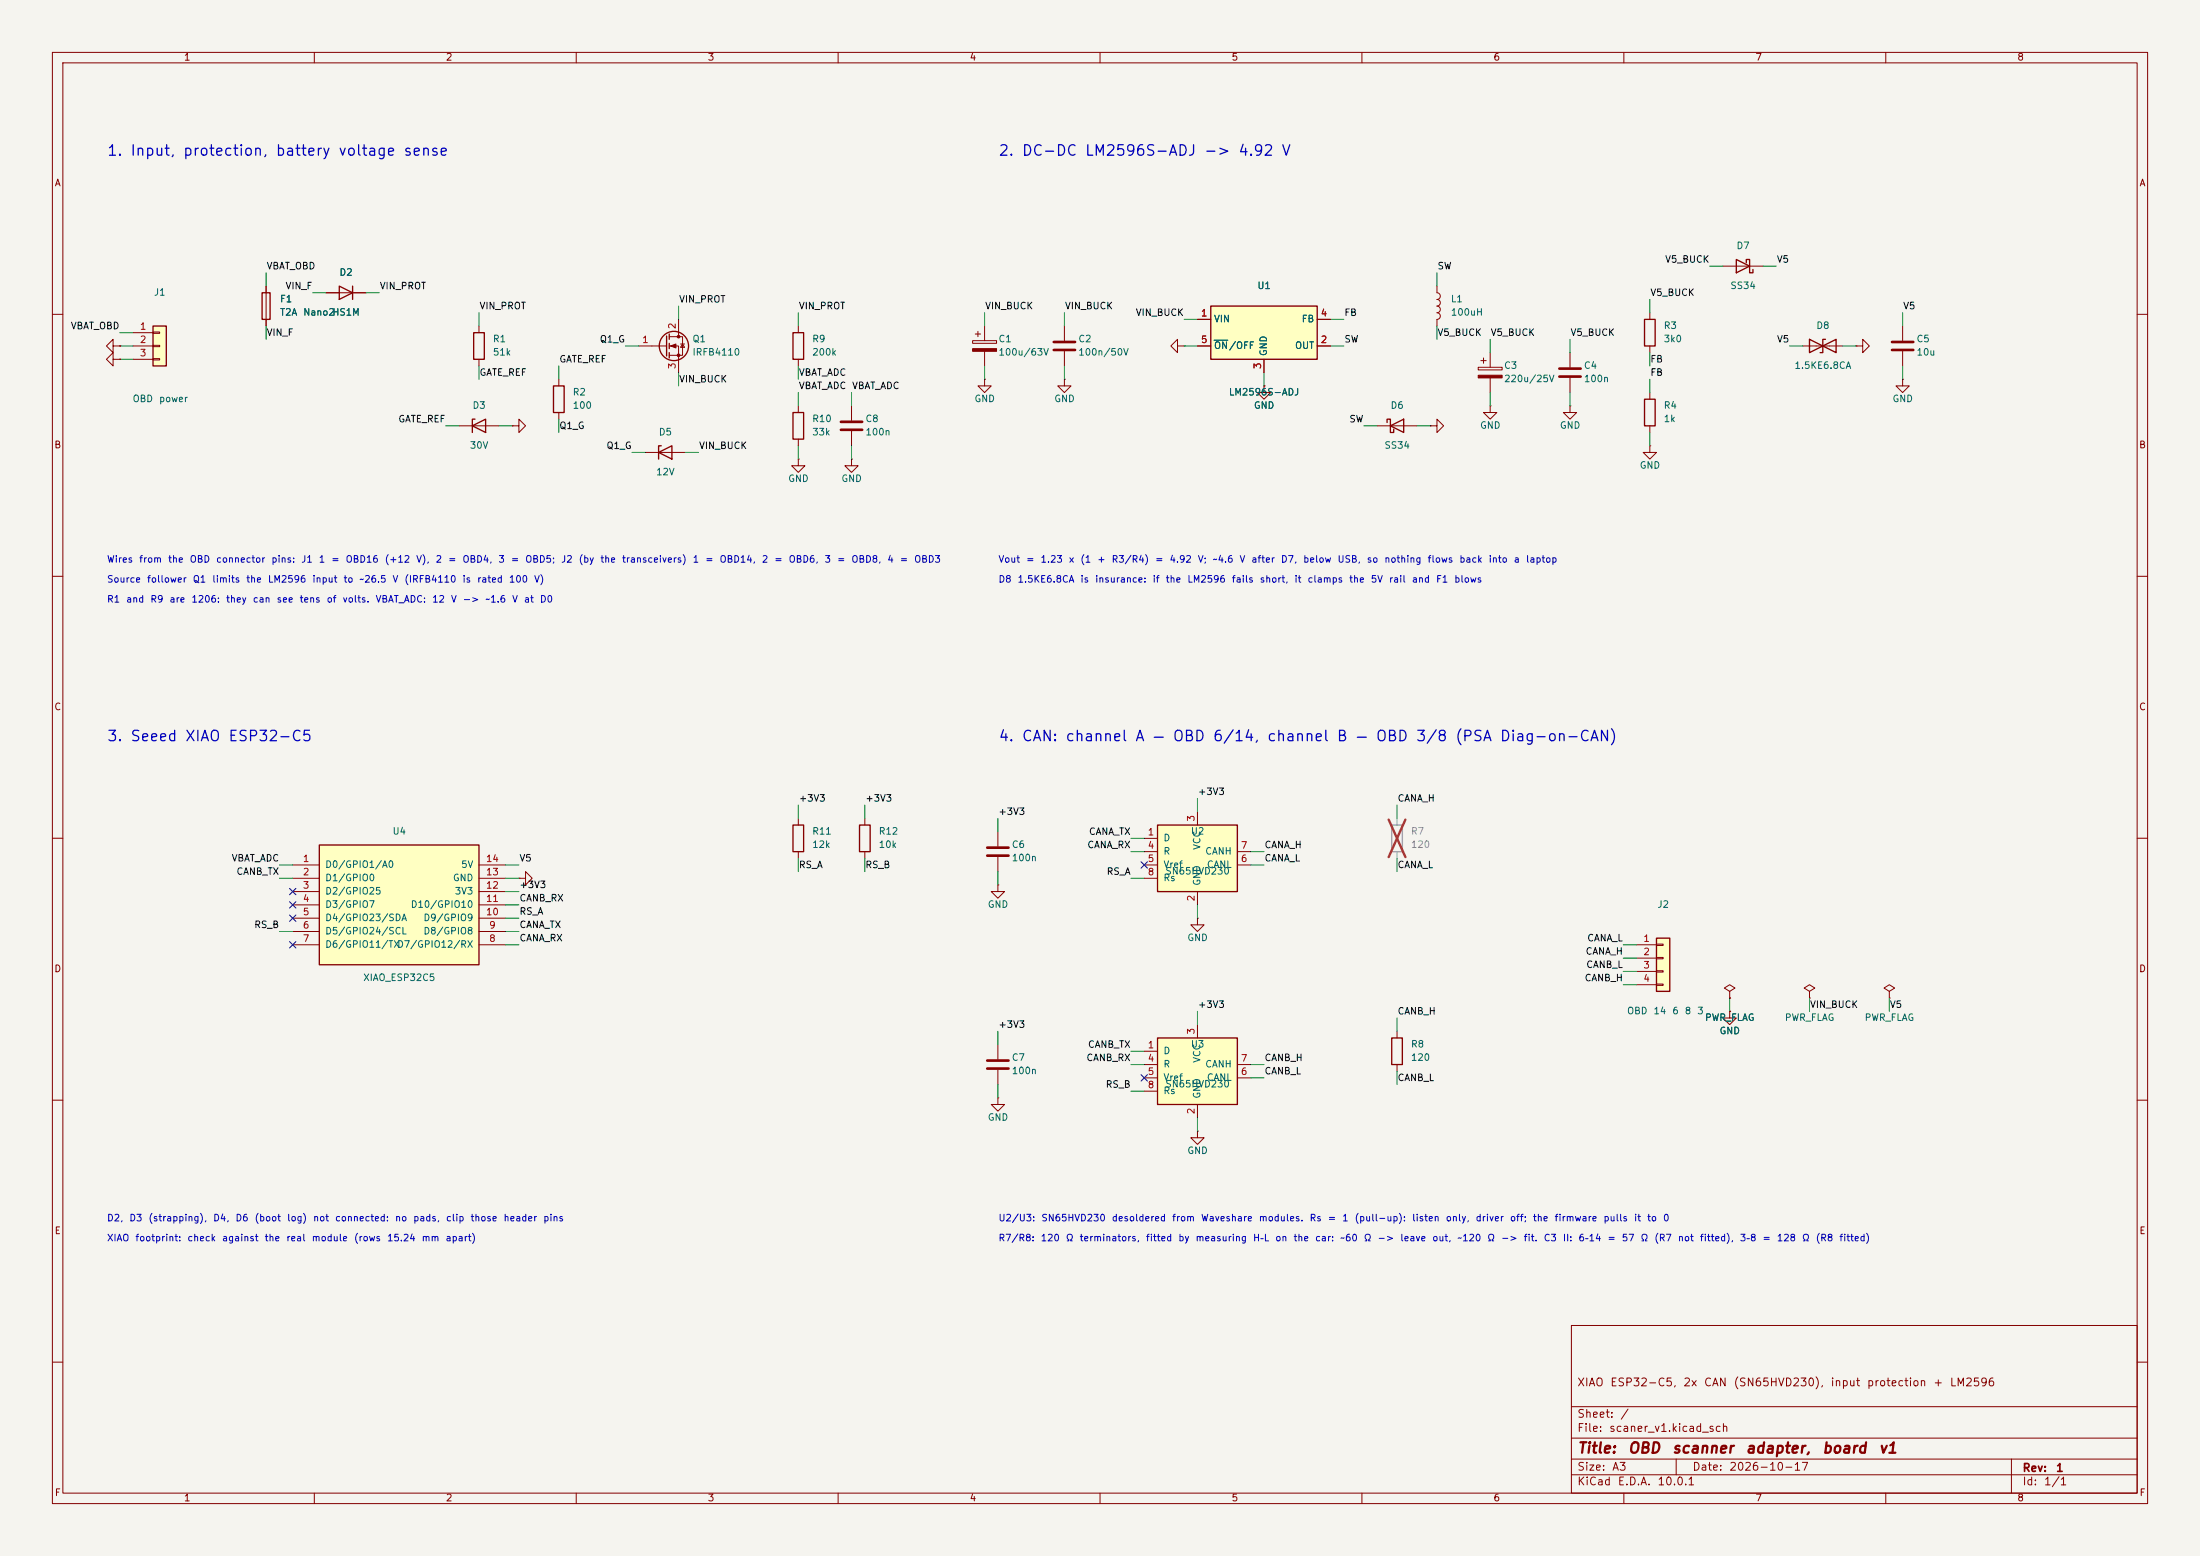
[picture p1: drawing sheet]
<svg xmlns="http://www.w3.org/2000/svg" width="420mm" height="297mm" viewBox="0 0 420 297" stroke-linecap="round" stroke-linejoin="round" font-family="sans-serif">
<path d="M0 0h420v297h-420z" fill="#f5f4ef" stroke="#f5f4ef" stroke-width=".19"/>
<g fill="none" stroke="#840000" stroke-width=".19">
<path d="M10 10h400v277h-400zM12 12h396v273h-396zM60 10v2M110 10v2M160 10v2M210 10v2M260 10v2M310 10v2M360 10v2M315 59.7v1.3M10 60h2M185.7 65h4.5v.5h-4.5z"/>
<path d="M186.2 63.8h1M186.7 63.2v1.1M188 62.2v2.8M188 67.1v2.8M315 66v1.3M408 60h2M10 110h2M408 110h2M10 160h2M408 160h2M10 210h2M408 210h2"/>
<path d="M300 253h108v32h-108zM10 260h2M300 278.5h108M300 274.5h108M300 268.5h108M320 278.5v3M384 278.5v6.5M408 260h2M60 285v2M110 285v2M160 285v2M210 285v2"/>
<path d="M260 285v2M300 281.5h108M310 285v2M360 285v2"/>
</g>
<path d="M185.7 66.5h4.5v.6h-4.5z" fill="#840000" stroke="#840000" stroke-width=".19"/>
<path d="M313.9 61h2.1v5h-2.1z" fill="none" stroke="#840000" stroke-width=".25"/>
<path d="M61 161.3h30.4v22.9h-30.4z" fill="#ffffc2"/>
<path d="M331.5 49.5l2.5 1.3-2.5 1.3zM333.4 50.2v-.7h.6v2.6h.6v-.7M61 161.3h30.4v22.9h-30.4z" fill="none" stroke="#840000" stroke-width=".25"/>
<g fill="none" stroke="#840000" stroke-width=".19">
<path d="M328.9 50.8h7.6M188 72.4v1.3h1.2l-1.2 1.2-1.3-1.2h1.3M188 72.4h.1M55.9 165.1h5.1M55.9 167.6h5.1M55.9 170.2h5.1M55.9 172.7h5.1M55.9 175.3h5.1M55.9 177.8h5.1M91.4 165.1h5.1M91.4 167.6h5.1M91.4 170.2h5.1"/>
<path d="M91.4 172.7h5.1M91.4 175.3h5.1M91.4 177.8h5.1M228.6 175.3v1.2h1.3l-1.3 1.3-1.3-1.3h1.3M228.6 175.3h.1M55.9 180.3h5.1M91.4 180.3h5.1M330.2 193v1.3h1.3l-1.3 1.3-1.3-1.3h1.3M330.2 193h.1M190.5 209.6v1.2h1.3l-1.3 1.3-1.3-1.3h1.3M190.5 209.6h.1"/>
</g>
<path d="M221 198.1h15.2v12.7h-15.2z" fill="#ffffc2"/>
<path d="M221 198.1h15.2v12.7h-15.2z" fill="none" stroke="#840000" stroke-width=".25"/>
<g fill="none" stroke="#840000" stroke-width=".19">
<path d="M363.2 72.4v1.3h1.3l-1.3 1.2-1.3-1.2h1.3M363.2 72.4h.1M190.5 158.8v2.7M190.5 163.6v2.8M228.6 195.6v2.5M330.2 189.2l1-.6-1-.6-1 .6 1 .6v1.3M330.2 190.5h.1M218.4 200.7h2.6M218.4 203.2h2.6M218.4 205.7h2.6M218.4 208.3h2.6M228.6 210.8v2.6"/>
<path d="M236.2 203.2h2.6M236.2 205.7h2.6"/>
</g>
<path d="M188.5 161.8h4M188.5 163.3h4" fill="none" stroke="#840000" stroke-width=".51"/>
<path d="M221 157.5h15.2v12.7h-15.2z" fill="#ffffc2"/>
<path d="M221 157.5h15.2v12.7h-15.2z" fill="none" stroke="#840000" stroke-width=".25"/>
<path d="M228.6 154.9v2.6M218.4 160h2.6M218.4 162.6h2.6M218.4 165.1h2.6M218.4 167.6h2.6M228.6 170.2v2.5M236.2 162.6h2.6M236.2 165.1h2.6" fill="none" stroke="#840000" stroke-width=".19"/>
<path d="M316.2 179.1h2.6v10.1h-2.6z" fill="#ffffc2"/>
<path d="M90.4 63.5h2.1v5.1h-2.1zM151.4 78.7h2v5.1h-2zM345.4 64.8v2.5l5.1-2.5v2.5zM348.5 64.8h-.5v2.5h-.5M316.2 179.1h2.6v10.1h-2.6z" fill="none" stroke="#840000" stroke-width=".25"/>
<g fill="none" stroke="#840000" stroke-width=".19">
<path d="M91.4 62.2v1.3M91.4 68.6v1.3M152.4 77.5v1.2M203.2 62.2v2.8M203.2 67.1v2.8M224.8 66v-1.2l-1.3 1.2 1.3 1.3v-1.3h1.3M226.1 66h.1M344.2 66h7.6M354.3 66h1.3v-1.2l1.3 1.2-1.3 1.3v-1.3M354.3 66h.1M152.4 83.8v1.3M162.6 87.6v1.3h1.2l-1.2 1.3-1.3-1.3h1.3"/>
<path d="M162.6 87.6h.1M190.5 168.9v1.3h1.3l-1.3 1.3-1.3-1.3h1.3M190.5 168.9h.1M312.4 180.3h3.8M312.4 182.9h3.8M312.4 185.4h3.8M312.4 188h3.8M316.2 180.2h1.3v.3h-1.3zM316.2 182.8h1.3v.2h-1.3zM316.2 185.3h1.3v.2h-1.3zM316.2 187.8h1.3v.3h-1.3z"/>
</g>
<path d="M201.2 65.3h4M201.2 66.8h4" fill="none" stroke="#840000" stroke-width=".51"/>
<path d="M231.1 58.4h20.4v10.2h-20.4z" fill="#ffffc2"/>
<g fill="none" stroke="#840000" stroke-width=".25">
<path d="M231.1 58.4h20.4v10.2h-20.4zM127.3 64.1v3.8M127.8 63.8v1M127.8 65.5v1M127.8 67.3v1M151.4 63.5h2v5.1h-2zM90.2 81.3l2.5-1.3v2.6zM90.7 80h-.5v2.6M125.7 86.4l2.6-1.3v2.5zM126.2 85.1h-.5v2.5M264.8 80.6v-.6h.6v2.6h.7v-.7M265.4 81.3l2.6-1.3v2.6z"/>
<path d="M265.7 198.1h2v5.1h-2z"/>
<circle cx="128.7" cy="66" r="2.79"/>
</g>
<g fill="none" stroke="#840000" stroke-width=".19">
<path d="M274.3 54.6v1.3a.64 .64 0 0 1 .7 .6 .64 .64 0 0 1-.7 .7M274.3 57.2a.64 .64 0 0 1 .7 .6 .64 .64 0 0 1-.7 .6 .64 .64 0 0 1 .7 .7 .64 .64 0 0 1-.7 .6 .64 .64 0 0 1 .7 .6 .64 .64 0 0 1-.7 .7v1.2M21.6 68.6v-1.3l-1.3 1.3 1.3 1.3v-1.3h1.3M21.6 66v-1.2l-1.3 1.2 1.3 1.3v-1.3h1.3M22.9 68.6h.1M22.9 66h.1M121.9 66h5.4M127.8 64.3h2.5v3.5h-2.5M127.8 66h1.7v5.1M129.5 61v3.3M129.9 65.7h.8M130.3 65.7l.4 .6h-.8z"/>
<path d="M152.4 62.2v1.3M152.4 68.6v1.3M203.2 72.4v1.3h1.3l-1.3 1.2-1.3-1.2h1.3M203.2 72.4h.1M228.6 61h2.5M228.6 66h2.5M241.3 73.7v1.2h1.3l-1.3 1.3-1.3-1.3h1.3M241.3 73.7h.1M241.3 68.6v2.5M251.5 61h2.5M251.5 66h2.5M282.2 70.1h4.6v.5h-4.6z"/>
<path d="M282.7 68.8h1M283.2 68.3v1M284.5 67.3v2.8M284.5 72.1v2.8M363.2 62.2v2.8M363.2 67.1v2.8M87.6 81.3h7.6M123.2 86.4h7.6M152.4 87.6v1.3h1.3l-1.3 1.3-1.3-1.3h1.3M152.4 87.6h.1M262.9 81.3h7.6M273 81.3h1.3v-1.3l1.3 1.3-1.3 1.3v-1.3"/>
<path d="M273 81.3h.1M266.7 196.9v1.2M266.7 203.2v1.3"/>
</g>
<path d="M231.8 64.9h2.6" fill="none" stroke="#006464" stroke-width=".19"/>
<path d="M361.2 65.3h4.1M361.2 66.8h4.1" fill="none" stroke="#840000" stroke-width=".51"/>
<g fill="#840000" stroke="#840000" stroke-width=".19">
<path d="M128 66l1-.3v.7z"/>
<path d="M282.2 71.6h4.6v.5h-4.6z"/>
<circle cx="129.5" cy="64.3" r=".25"/>
<circle cx="129.5" cy="67.8" r=".25"/>
</g>
<path d="M29.2 62.2h2.5v7.7h-2.5z" fill="#ffffc2"/>
<path d="M50 55.9h1.6v5.1h-1.6zM64.8 54.6l2.5 1.3-2.5 1.3zM67.3 54.6v2.6M29.2 62.2h2.5v7.7h-2.5zM105.7 73.7h2v5h-2zM313.9 76.2h2.1v5.1h-2.1zM151.4 157.5h2v5.1h-2zM164.1 157.5h2v5.1h-2z" fill="none" stroke="#840000" stroke-width=".25"/>
<g fill="none" stroke="#840000" stroke-width=".19">
<path d="M50.8 54.6v7.6M62.2 55.9h7.6M22.9 68.6h.1M22.9 66h.1M25.4 63.5h3.8M25.4 66h3.8M25.4 68.6h3.8M29.2 63.4h1.3v.2h-1.3zM29.2 65.9h1.3v.3h-1.3zM29.2 68.5h1.3v.2h-1.3zM106.7 72.4v1.3M106.7 78.7v1.3"/>
<path d="M162.6 77.5v2.8M228.6 66h2.5M228.6 61h2.5M241.3 73.7h.1M241.3 68.6v2.5M251.5 66h2.5M251.5 61h2.5M284.5 77.5v1.2h1.2l-1.2 1.3-1.3-1.3h1.3M284.5 77.5h.1M299.7 77.5v1.2h1.3l-1.3 1.3-1.3-1.3h1.3M299.7 77.5h.1M299.7 67.3v2.8"/>
<path d="M299.7 72.1v2.8M315 74.9v1.3M97.8 81.3h1.3v-1.3l1.2 1.3-1.2 1.3v-1.3M97.8 81.3h.1M162.6 82.3v2.8M315 85.1v1.3h1.2l-1.2 1.2-1.3-1.2h1.3M315 85.1h.1M315 81.3v1.3M152.4 156.2v1.3M165.1 156.2v1.3M99.1 167.6h1.2v-1.2l1.3 1.2-1.3 1.3v-1.3M99.1 167.6h.1"/>
<path d="M152.4 162.6v1.2M165.1 162.6v1.2M190.5 199.4v2.8M330.2 190.5h.1M330.2 193h.1M345.4 189.2l1.1-.6-1.1-.6-1 .6 1 .6v1.3M345.4 190.5h.1M360.7 189.2l1-.6-1-.6-1 .6 1 .6v1.3M360.7 190.5h.1M190.5 204.2v2.8M228.6 215.9v1.3h1.3l-1.3 1.2-1.3-1.2h1.3M228.6 215.9h.1"/>
</g>
<path d="M265.7 157.5h2v5.1h-2z" fill="none" stroke="#9c9b98" stroke-width=".25"/>
<path d="M266.7 156.2v1.3M266.7 162.6v1.2" fill="none" stroke="#9c9b98" stroke-width=".19"/>
<path d="M265.1 156.4l3.2 7.2M268.3 156.4l-3.2 7.2" fill="none" stroke="#e12e31" stroke-width=".46"/>
<path d="M297.7 70.4h4.1M297.7 71.9h4.1M160.5 80.5h4.1M160.5 82h4.1M188.5 202.4h4M188.5 204h4" fill="none" stroke="#840000" stroke-width=".51"/>
<g fill="none" stroke="#009600" stroke-width=".19">
<path d="M50.8 52.1v2.5M59.7 55.9h2.5M69.8 55.9h2.6M91.4 59.7v2.5M129.5 58.4v2.6M152.4 59.7v2.5M188 59.7v2.5M203.2 59.7v2.5M274.3 52.1v2.5M315 57.2v2.5M326.4 50.8h2.5M336.5 50.8h2.6"/>
<path d="M363.2 59.7v2.5M22.9 66h2.5M22.9 63.5h2.5M22.9 68.6h2.5M50.8 62.2v2.6M91.4 69.9v2.5M106.7 69.9v2.5M119.4 66h2.5M129.5 71.1v2.6M152.4 69.9v2.5M152.4 74.9v2.6M162.6 74.9v2.6"/>
<path d="M188 69.9v2.5M203.2 69.9v2.5M226.1 61h2.5M226.1 66h2.5M241.3 71.1v2.6M254 61h2.5M254 66h2.5M274.3 62.2v2.6M284.5 64.8v2.5M284.5 74.9v2.6M299.7 64.8v2.5M299.7 74.9v2.6"/>
<path d="M315 67.3v2.6M315 72.4v2.5M341.6 66h2.6M351.8 66h2.5M363.2 69.9v2.5M85.1 81.3h2.5M95.2 81.3h2.6M106.7 80v2.6M120.6 86.4h2.6M130.8 86.4h2.5M152.4 85.1v2.5M162.6 85.1v2.5"/>
<path d="M260.3 81.3h2.6M270.5 81.3h2.5M315 82.6v2.5M152.4 153.7v2.5M165.1 153.7v2.5M190.5 156.2v2.6M228.6 152.4v2.5M266.7 153.7v2.5M53.3 167.6h2.6M53.3 165.1h2.6M53.3 177.8h2.6M96.5 167.6h2.6"/>
<path d="M96.5 165.1h2.6M96.5 177.8h2.6M96.5 170.2h2.6M96.5 172.7h2.6M96.5 175.3h2.6M152.4 163.8v2.6M165.1 163.8v2.6M190.5 166.4v2.5M215.9 160h2.5M215.9 167.6h2.5M215.9 162.6h2.5M228.6 172.7v2.6"/>
<path d="M238.8 165.1h2.5M238.8 162.6h2.5M266.7 163.8v2.6M96.5 180.3h2.6M190.5 196.9v2.5M228.6 193v2.6M266.7 194.3v2.6M309.9 188h2.5M309.9 180.3h2.5M309.9 182.9h2.5M309.9 185.4h2.5M330.2 190.5v2.5"/>
<path d="M345.4 190.5v2.5M360.7 190.5v2.5M190.5 207v2.6M215.9 200.7h2.5M215.9 203.2h2.5M215.9 208.3h2.5M228.6 213.4v2.5M238.8 203.2h2.5M238.8 205.7h2.5M266.7 204.5v2.5"/>
</g>
<path d="M55.3 179.7l1.2 1.2M55.3 169.6l1.2 1.2M55.3 172.1l1.2 1.2M55.3 174.7l1.2 1.2M56.5 179.7l-1.2 1.2M56.5 169.6l-1.2 1.2M56.5 172.1l-1.2 1.2M56.5 174.7l-1.2 1.2M217.8 164.5l1.2 1.2M219 164.5l-1.2 1.2M217.8 205.1l1.2 1.2M219 205.1l-1.2 1.2" fill="none" stroke="#000084" stroke-width=".19"/>
<path d="M231.8 64.9h2.6" fill="none" stroke="#006464" stroke-width=".19"/>
<g font-size="2" fill="#0000c2">
<text x="20.3" y="30.2">1. Input, protection, battery voltage sense</text>
<text x="190.5" y="30.2">2. DC-DC LM2596S-ADJ -&gt; 4.92 V</text>
<text x="20.3" y="142">3. Seeed XIAO ESP32-C5</text>
<text x="190.5" y="142">4. CAN: channel A — OBD 6/14, channel B — OBD 3/8 (PSA Diag-on-CAN)</text>
</g>
<g font-size="2" fill="#840000">
<text x="301" y="277.9">Title:</text>
<text x="310.6" y="277.9">OBD</text>
<text x="319.1" y="277.9">scanner</text>
<text x="333.1" y="277.9">adapter,</text>
<text x="347.7" y="277.9">board</text>
<text x="358.5" y="277.9">v1</text>
</g>
<g font-size="1.5" fill="#840000">
<text x="301" y="265">XIAO</text>
<text x="307.3" y="265">ESP32-C5,</text>
<text x="321.2" y="265">2x</text>
<text x="325.2" y="265">CAN</text>
<text x="330.8" y="265">(SN65HVD230),</text>
<text x="349.3" y="265">input</text>
<text x="356.3" y="265">protection</text>
<text x="368.9" y="265">+</text>
<text x="372.1" y="265">LM2596</text>
<text x="301" y="273.7">File:</text>
<text x="301" y="271">Sheet:</text>
<text x="307.1" y="273.7">scaner_v1.kicad_sch</text>
<text x="309.2" y="271">/</text>
<text x="301" y="281.1">Size:</text>
<text x="307.6" y="281.1">A3</text>
<text x="323" y="281.1">Date:</text>
<text x="330" y="281.1">2026-10-17</text>
<text x="386" y="281.3">Rev:</text>
<text x="392.4" y="281.3">1</text>
<text x="301" y="283.9">KiCad</text>
<text x="308.7" y="283.9">E.D.A.</text>
<text x="316.3" y="283.9">10.0.1</text>
<text x="386" y="283.9">Id:</text>
<text x="390.1" y="283.9">1/1</text>
</g>
<g font-size="1.3" fill="#840000">
<text x="35" y="11.9">1</text>
<text x="85" y="11.9">2</text>
<text x="135" y="11.9">3</text>
<text x="185" y="11.9">4</text>
<text x="235" y="11.9">5</text>
<text x="285" y="11.9">6</text>
<text x="335" y="11.9">7</text>
<text x="385" y="11.9">8</text>
<text x="10.3" y="35.9">A</text>
<text x="408.3" y="35.9">A</text>
<text x="10.3" y="85.9">B</text>
<text x="408.2" y="85.9">B</text>
<text x="10.3" y="135.9">C</text>
<text x="408.2" y="135.9">C</text>
<text x="10.3" y="185.9">D</text>
<text x="408.2" y="185.9">D</text>
<text x="10.3" y="235.9">E</text>
<text x="408.3" y="235.9">E</text>
<text x="10.3" y="285.9">F</text>
<text x="35" y="286.9">1</text>
<text x="85" y="286.9">2</text>
<text x="135" y="286.9">3</text>
<text x="185" y="286.9">4</text>
<text x="235" y="286.9">5</text>
<text x="285" y="286.9">6</text>
<text x="335" y="286.9">7</text>
<text x="385" y="286.9">8</text>
<text x="408.3" y="285.9">F</text>
</g>
<g font-size="1.3" fill="#006464">
<text x="331.4" y="47.9">D7</text>
<text x="64.7" y="52.9">D2</text>
<text x="29.3" y="56.7">J1</text>
<text x="53.3" y="58">F1</text>
<text x="239.9" y="55.5">U1</text>
<text x="276.9" y="58">L1</text>
<text x="330.2" y="55.5">SS34</text>
<text x="53.3" y="60.6">T2A</text>
<text x="57.8" y="60.6">Nano2</text>
<text x="63.3" y="60.6">HS1M</text>
<text x="94" y="65.6">R1</text>
<text x="132.1" y="65.6">Q1</text>
<text x="154.9" y="65.6">R9</text>
<text x="190.5" y="65.6">C1</text>
<text x="205.7" y="65.6">C2</text>
<text x="231.6" y="61.8">VIN</text>
<text x="248.4" y="61.8">FB</text>
<text x="276.9" y="60.6">100uH</text>
<text x="317.5" y="63.1">R3</text>
<text x="317.5" y="65.6">3k0</text>
<text x="346.6" y="63.1">D8</text>
<text x="365.8" y="65.6">C5</text>
<text x="94" y="68.2">51k</text>
<text x="132.1" y="68.2">IRFB4110</text>
<text x="154.9" y="68.2">200k</text>
<text x="190.5" y="68.2">100u/63V</text>
<text x="205.7" y="68.2">100n/50V</text>
<text x="231.6" y="66.9">ON/OFF</text>
<text x="242.2" y="68.1" transform="rotate(-90 242.2 68.1)">GND</text>
<text x="247.1" y="66.9">OUT</text>
<text x="287" y="70.7">C3</text>
<text x="302.3" y="70.7">C4</text>
<text x="342.5" y="70.7">1.5KE6.8CA</text>
<text x="365.8" y="68.2">10u</text>
<text x="25.2" y="77.1">OBD</text>
<text x="30.2" y="77.1">power</text>
<text x="109.2" y="75.8">R2</text>
<text x="185.9" y="77.1">GND</text>
<text x="201.2" y="77.1">GND</text>
<text x="234.5" y="75.8">LM2596S-ADJ</text>
<text x="287" y="73.3">220u/25V</text>
<text x="302.3" y="73.3">100n</text>
<text x="361.2" y="77.1">GND</text>
<text x="90.1" y="78.3">D3</text>
<text x="109.2" y="78.3">100</text>
<text x="125.7" y="83.4">D5</text>
<text x="154.9" y="83.4">33k</text>
<text x="154.9" y="80.9">R10</text>
<text x="165.1" y="80.9">C8</text>
<text x="165.1" y="83.4">100n</text>
<text x="239.3" y="78.3">GND</text>
<text x="265.4" y="78.3">D6</text>
<text x="282.4" y="82.1">GND</text>
<text x="297.7" y="82.1">GND</text>
<text x="317.5" y="78.3">R4</text>
<text x="317.5" y="80.9">1k</text>
<text x="89.6" y="86">30V</text>
<text x="264.2" y="86">SS34</text>
<text x="312.9" y="89.8">GND</text>
<text x="125.1" y="91">12V</text>
<text x="150.4" y="92.3">GND</text>
<text x="160.5" y="92.3">GND</text>
<text x="74.8" y="159.6">U4</text>
<text x="154.9" y="159.6">R11</text>
<text x="167.6" y="159.6">R12</text>
<text x="222" y="160.9">D</text>
<text x="227.2" y="159.6">U2</text>
<text x="62" y="166">D0/GPIO1/A0</text>
<text x="87.9" y="166">5V</text>
<text x="154.9" y="162.2">12k</text>
<text x="167.6" y="162.2">10k</text>
<text x="193" y="162.2">C6</text>
<text x="193" y="164.7">100n</text>
<text x="222" y="163.4">R</text>
<text x="222" y="166">Vref</text>
<text x="222.4" y="167.2">SN65HVD230</text>
<text x="229.5" y="162.3" transform="rotate(-90 229.5 162.3)">VCC</text>
<text x="230" y="163.4">CANH</text>
<text x="230.3" y="166">CANL</text>
<text x="62" y="168.5">D1/GPIO0</text>
<text x="62" y="171">D2/GPIO25</text>
<text x="62" y="173.6">D3/GPIO7</text>
<text x="78.3" y="173.6">D10/GPIO10</text>
<text x="86.4" y="168.5">GND</text>
<text x="86.7" y="171">3V3</text>
<text x="188.5" y="173.6">GND</text>
<text x="222" y="168.5">Rs</text>
<text x="229.5" y="169.2" transform="rotate(-90 229.5 169.2)">GND</text>
<text x="316.3" y="173.6">J2</text>
<text x="62" y="176.1">D4/GPIO23/SDA</text>
<text x="62" y="178.7">D5/GPIO24/SCL</text>
<text x="80.7" y="178.7">D8/GPIO8</text>
<text x="80.7" y="176.1">D9/GPIO9</text>
<text x="226.6" y="179.9">GND</text>
<text x="62" y="181.2">D6/GPIO11/TX</text>
<text x="75.7" y="181.2">D7/GPIO12/RX</text>
<text x="69.2" y="187.6">XIAO_ESP32C5</text>
<text x="310.5" y="193.9">OBD</text>
<text x="315.5" y="193.9">14</text>
<text x="319.1" y="193.9">6</text>
<text x="321.5" y="193.9">8</text>
<text x="323.9" y="193.9">3</text>
<text x="325.4" y="195.2">PWR_FLAG</text>
<text x="328.2" y="197.7">GND</text>
<text x="340.6" y="195.2">PWR_FLAG</text>
<text x="355.9" y="195.2">PWR_FLAG</text>
<text x="193" y="202.8">C7</text>
<text x="222" y="201.5">D</text>
<text x="227.2" y="200.3">U3</text>
<text x="229.5" y="203" transform="rotate(-90 229.5 203)">VCC</text>
<text x="269.2" y="200.3">R8</text>
<text x="269.2" y="202.8">120</text>
<text x="193" y="205.3">100n</text>
<text x="222" y="204.1">R</text>
<text x="222" y="206.6">Vref</text>
<text x="222" y="209.1">Rs</text>
<text x="222.4" y="207.9">SN65HVD230</text>
<text x="229.5" y="209.8" transform="rotate(-90 229.5 209.8)">GND</text>
<text x="230" y="204.1">CANH</text>
<text x="230.3" y="206.6">CANL</text>
<text x="188.5" y="214.2">GND</text>
<text x="226.6" y="220.6">GND</text>
</g>
<g font-size="1.3" fill="#0f0f0f">
<text x="50.8" y="51.7">VBAT_OBD</text>
<text x="274.3" y="51.7">SW</text>
<text x="317.8" y="50.5">V5_BUCK</text>
<text x="339.1" y="50.5">V5</text>
<text x="54.4" y="55.5">VIN_F</text>
<text x="72.4" y="55.5">VIN_PROT</text>
<text x="91.4" y="59.3">VIN_PROT</text>
<text x="129.5" y="58.1">VIN_PROT</text>
<text x="152.4" y="59.3">VIN_PROT</text>
<text x="188" y="59.3">VIN_BUCK</text>
<text x="203.2" y="59.3">VIN_BUCK</text>
<text x="315" y="56.8">V5_BUCK</text>
<text x="363.2" y="59.3">V5</text>
<text x="13.4" y="63.2">VBAT_OBD</text>
<text x="50.8" y="64.4">VIN_F</text>
<text x="114.4" y="65.7">Q1_G</text>
<text x="216.7" y="60.6">VIN_BUCK</text>
<text x="256.5" y="60.6">FB</text>
<text x="256.5" y="65.7">SW</text>
<text x="274.3" y="64.4">V5_BUCK</text>
<text x="284.5" y="64.4">V5_BUCK</text>
<text x="299.7" y="64.4">V5_BUCK</text>
<text x="339.1" y="65.7">V5</text>
<text x="106.7" y="69.5">GATE_REF</text>
<text x="315" y="69.5">FB</text>
<text x="91.4" y="72">GATE_REF</text>
<text x="129.5" y="73.3">VIN_BUCK</text>
<text x="152.4" y="72">VBAT_ADC</text>
<text x="152.4" y="74.6">VBAT_ADC</text>
<text x="162.6" y="74.6">VBAT_ADC</text>
<text x="315" y="72">FB</text>
<text x="75.9" y="80.9">GATE_REF</text>
<text x="106.7" y="82.2">Q1_G</text>
<text x="257.5" y="80.9">SW</text>
<text x="115.7" y="86">Q1_G</text>
<text x="133.3" y="86">VIN_BUCK</text>
<text x="152.4" y="153.3">+3V3</text>
<text x="165.1" y="153.3">+3V3</text>
<text x="190.5" y="155.9">+3V3</text>
<text x="228.6" y="152.1">+3V3</text>
<text x="266.7" y="153.3">CANA_H</text>
<text x="207.8" y="159.7">CANA_TX</text>
<text x="44.1" y="164.8">VBAT_ADC</text>
<text x="45" y="167.3">CANB_TX</text>
<text x="99.1" y="164.8">V5</text>
<text x="152.4" y="166">RS_A</text>
<text x="165.1" y="166">RS_B</text>
<text x="207.5" y="162.2">CANA_RX</text>
<text x="211.2" y="167.3">RS_A</text>
<text x="241.3" y="164.8">CANA_L</text>
<text x="241.3" y="162.2">CANA_H</text>
<text x="266.7" y="166">CANA_L</text>
<text x="99.1" y="169.8">+3V3</text>
<text x="99.1" y="172.4">CANB_RX</text>
<text x="48.4" y="177.5">RS_B</text>
<text x="99.1" y="174.9">RS_A</text>
<text x="99.1" y="177.5">CANA_TX</text>
<text x="99.1" y="180">CANA_RX</text>
<text x="302.9" y="180">CANA_L</text>
<text x="302.6" y="182.5">CANA_H</text>
<text x="302.7" y="185.1">CANB_L</text>
<text x="302.4" y="187.6">CANB_H</text>
<text x="190.5" y="196.5">+3V3</text>
<text x="228.6" y="192.7">+3V3</text>
<text x="266.7" y="194">CANB_H</text>
<text x="345.4" y="192.7">VIN_BUCK</text>
<text x="360.7" y="192.7">V5</text>
<text x="207.3" y="202.9">CANB_RX</text>
<text x="207.6" y="200.3">CANB_TX</text>
<text x="241.3" y="202.9">CANB_H</text>
<text x="211" y="207.9">RS_B</text>
<text x="241.3" y="205.4">CANB_L</text>
<text x="266.7" y="206.7">CANB_L</text>
</g>
<g font-size="1.3" fill="#a90000">
<text x="26.6" y="63.2">1</text>
<text x="26.6" y="65.8">2</text>
<text x="122.5" y="65.8">1</text>
<text x="129.3" y="62.9" transform="rotate(-90 129.3 62.9)">2</text>
<text x="229.2" y="60.7">1</text>
<text x="229.2" y="65.8">5</text>
<text x="252" y="65.8">2</text>
<text x="252" y="60.7">4</text>
<text x="26.6" y="68.3">3</text>
<text x="129.3" y="70.6" transform="rotate(-90 129.3 70.6)">3</text>
<text x="241" y="70.6" transform="rotate(-90 241 70.6)">3</text>
<text x="219" y="159.8">1</text>
<text x="228.3" y="156.9" transform="rotate(-90 228.3 156.9)">3</text>
<text x="57.7" y="164.8">1</text>
<text x="57.7" y="167.4">2</text>
<text x="92.7" y="167.4">13</text>
<text x="92.7" y="164.8">14</text>
<text x="219" y="162.3">4</text>
<text x="219" y="164.8">5</text>
<text x="219" y="167.4">8</text>
<text x="236.8" y="164.8">6</text>
<text x="236.8" y="162.3">7</text>
<text x="57.7" y="169.9">3</text>
<text x="57.7" y="172.5">4</text>
<text x="92.7" y="172.5">11</text>
<text x="92.7" y="169.9">12</text>
<text x="228.3" y="172.2" transform="rotate(-90 228.3 172.2)">2</text>
<text x="57.7" y="175">5</text>
<text x="57.7" y="177.5">6</text>
<text x="92.7" y="175">10</text>
<text x="93.3" y="177.5">9</text>
<text x="57.7" y="180.1">7</text>
<text x="93.3" y="180.1">8</text>
<text x="313.6" y="180.1">1</text>
<text x="313.6" y="182.6">2</text>
<text x="313.6" y="185.2">3</text>
<text x="313.6" y="187.7">4</text>
<text x="228.3" y="197.6" transform="rotate(-90 228.3 197.6)">3</text>
<text x="219" y="200.4">1</text>
<text x="219" y="202.9">4</text>
<text x="236.8" y="202.9">7</text>
<text x="219" y="205.5">5</text>
<text x="219" y="208">8</text>
<text x="236.8" y="205.5">6</text>
<text x="228.3" y="212.8" transform="rotate(-90 228.3 212.8)">2</text>
</g>
<g font-size="1.3" fill="#0000c2">
<text x="20.3" y="107.7">Wires</text>
<text x="26.4" y="107.7">from</text>
<text x="32" y="107.7">the</text>
<text x="36.1" y="107.7">OBD</text>
<text x="41.2" y="107.7">connector</text>
<text x="51.7" y="107.7">pins:</text>
<text x="57.4" y="107.7">J1</text>
<text x="60.7" y="107.7">1</text>
<text x="63.1" y="107.7">=</text>
<text x="65.9" y="107.7">OBD16</text>
<text x="73.3" y="107.7">(+12</text>
<text x="79.3" y="107.7">V),</text>
<text x="83.1" y="107.7">2</text>
<text x="85.4" y="107.7">=</text>
<text x="88.2" y="107.7">OBD4,</text>
<text x="95" y="107.7">3</text>
<text x="97.4" y="107.7">=</text>
<text x="100.2" y="107.7">OBD5;</text>
<text x="107" y="107.7">J2</text>
<text x="110.4" y="107.7">(by</text>
<text x="114.5" y="107.7">the</text>
<text x="118.6" y="107.7">transceivers)</text>
<text x="132.1" y="107.7">1</text>
<text x="134.5" y="107.7">=</text>
<text x="137.3" y="107.7">OBD14,</text>
<text x="145.3" y="107.7">2</text>
<text x="147.7" y="107.7">=</text>
<text x="150.4" y="107.7">OBD6,</text>
<text x="157.3" y="107.7">3</text>
<text x="159.7" y="107.7">=</text>
<text x="162.4" y="107.7">OBD8,</text>
<text x="169.3" y="107.7">4</text>
<text x="171.7" y="107.7">=</text>
<text x="174.4" y="107.7">OBD3</text>
<text x="190.5" y="107.7">Vout</text>
<text x="195.8" y="107.7">=</text>
<text x="198.5" y="107.7">1.23</text>
<text x="203.9" y="107.7">x</text>
<text x="206.1" y="107.7">(1</text>
<text x="209.4" y="107.7">+</text>
<text x="212.1" y="107.7">R3/R4)</text>
<text x="220.4" y="107.7">=</text>
<text x="223.1" y="107.7">4.92</text>
<text x="228.6" y="107.7">V;</text>
<text x="231.4" y="107.7">~4.6</text>
<text x="236.5" y="107.7">V</text>
<text x="238.8" y="107.7">after</text>
<text x="244.4" y="107.7">D7,</text>
<text x="248.7" y="107.7">below</text>
<text x="255.2" y="107.7">USB,</text>
<text x="260.8" y="107.7">so</text>
<text x="264.2" y="107.7">nothing</text>
<text x="272.4" y="107.7">flows</text>
<text x="278.5" y="107.7">back</text>
<text x="284.1" y="107.7">into</text>
<text x="288.9" y="107.7">a</text>
<text x="291.2" y="107.7">laptop</text>
<text x="20.3" y="111.5">Source</text>
<text x="28" y="111.5">follower</text>
<text x="36.7" y="111.5">Q1</text>
<text x="40.4" y="111.5">limits</text>
<text x="46.9" y="111.5">the</text>
<text x="51" y="111.5">LM2596</text>
<text x="59.5" y="111.5">input</text>
<text x="65.5" y="111.5">to</text>
<text x="68.5" y="111.5">~26.5</text>
<text x="74.8" y="111.5">V</text>
<text x="77.1" y="111.5">(IRFB4110</text>
<text x="88.2" y="111.5">is</text>
<text x="91" y="111.5">rated</text>
<text x="97" y="111.5">100</text>
<text x="101.8" y="111.5">V)</text>
<text x="190.5" y="111.5">D8</text>
<text x="194.2" y="111.5">1.5KE6.8CA</text>
<text x="206.1" y="111.5">is</text>
<text x="208.9" y="111.5">insurance:</text>
<text x="219.9" y="111.5">if</text>
<text x="222.4" y="111.5">the</text>
<text x="226.6" y="111.5">LM2596</text>
<text x="235" y="111.5">fails</text>
<text x="240.4" y="111.5">short,</text>
<text x="247" y="111.5">it</text>
<text x="249.5" y="111.5">clamps</text>
<text x="257.4" y="111.5">the</text>
<text x="261.6" y="111.5">5V</text>
<text x="265" y="111.5">rail</text>
<text x="269.4" y="111.5">and</text>
<text x="274" y="111.5">F1</text>
<text x="277.5" y="111.5">blows</text>
<text x="20.3" y="115.3">R1</text>
<text x="24" y="115.3">and</text>
<text x="28.6" y="115.3">R9</text>
<text x="32.2" y="115.3">are</text>
<text x="36.4" y="115.3">1206:</text>
<text x="43" y="115.3">they</text>
<text x="48.1" y="115.3">can</text>
<text x="52.7" y="115.3">see</text>
<text x="57.1" y="115.3">tens</text>
<text x="62.2" y="115.3">of</text>
<text x="65.3" y="115.3">volts.</text>
<text x="71.6" y="115.3">VBAT_ADC:</text>
<text x="82.4" y="115.3">12</text>
<text x="86" y="115.3">V</text>
<text x="88.2" y="115.3">-&gt;</text>
<text x="92.6" y="115.3">~1.6</text>
<text x="97.7" y="115.3">V</text>
<text x="99.9" y="115.3">at</text>
<text x="103" y="115.3">D0</text>
<text x="20.3" y="233.4">D2,</text>
<text x="24.6" y="233.4">D3</text>
<text x="28.2" y="233.4">(strapping),</text>
<text x="40.6" y="233.4">D4,</text>
<text x="44.8" y="233.4">D6</text>
<text x="48.5" y="233.4">(boot</text>
<text x="54.7" y="233.4">log)</text>
<text x="59.7" y="233.4">not</text>
<text x="63.9" y="233.4">connected:</text>
<text x="75.3" y="233.4">no</text>
<text x="78.8" y="233.4">pads,</text>
<text x="85" y="233.4">clip</text>
<text x="89.7" y="233.4">those</text>
<text x="96" y="233.4">header</text>
<text x="103.6" y="233.4">pins</text>
<text x="190.5" y="233.4">U2/U3:</text>
<text x="198.7" y="233.4">SN65HVD230</text>
<text x="212.1" y="233.4">desoldered</text>
<text x="223.6" y="233.4">from</text>
<text x="229.2" y="233.4">Waveshare</text>
<text x="240.2" y="233.4">modules.</text>
<text x="249.9" y="233.4">Rs</text>
<text x="253.4" y="233.4">=</text>
<text x="256.1" y="233.4">1</text>
<text x="258.5" y="233.4">(pull-up):</text>
<text x="269.5" y="233.4">listen</text>
<text x="275.9" y="233.4">only,</text>
<text x="281.6" y="233.4">driver</text>
<text x="288.1" y="233.4">off;</text>
<text x="292.5" y="233.4">the</text>
<text x="296.7" y="233.4">firmware</text>
<text x="306" y="233.4">pulls</text>
<text x="311.8" y="233.4">it</text>
<text x="314.3" y="233.4">to</text>
<text x="317.4" y="233.4">0</text>
<text x="20.3" y="237.2">XIAO</text>
<text x="25.7" y="237.2">footprint:</text>
<text x="35.7" y="237.2">check</text>
<text x="42.3" y="237.2">against</text>
<text x="50.4" y="237.2">the</text>
<text x="54.5" y="237.2">real</text>
<text x="59.4" y="237.2">module</text>
<text x="67.5" y="237.2">(rows</text>
<text x="73.8" y="237.2">15.24</text>
<text x="80.4" y="237.2">mm</text>
<text x="84.9" y="237.2">apart)</text>
<text x="190.5" y="237.2">R7/R8:</text>
<text x="198.6" y="237.2">120</text>
<text x="203.4" y="237.2">Ω</text>
<text x="206" y="237.2">terminators,</text>
<text x="218.6" y="237.2">fitted</text>
<text x="224.8" y="237.2">by</text>
<text x="228.1" y="237.2">measuring</text>
<text x="239.1" y="237.2">H–L</text>
<text x="243.3" y="237.2">on</text>
<text x="246.8" y="237.2">the</text>
<text x="251" y="237.2">car:</text>
<text x="255.8" y="237.2">~60</text>
<text x="260.2" y="237.2">Ω</text>
<text x="262.9" y="237.2">-&gt;</text>
<text x="267.2" y="237.2">leave</text>
<text x="273.3" y="237.2">out,</text>
<text x="278.1" y="237.2">~120</text>
<text x="283.8" y="237.2">Ω</text>
<text x="286.4" y="237.2">-&gt;</text>
<text x="290.8" y="237.2">fit.</text>
<text x="294.6" y="237.2">C3</text>
<text x="298.2" y="237.2">II:</text>
<text x="301.2" y="237.2">6–14</text>
<text x="306.8" y="237.2">=</text>
<text x="309.5" y="237.2">57</text>
<text x="313.1" y="237.2">Ω</text>
<text x="315.7" y="237.2">(R7</text>
<text x="320.2" y="237.2">not</text>
<text x="324.4" y="237.2">fitted),</text>
<text x="332" y="237.2">3–8</text>
<text x="336.4" y="237.2">=</text>
<text x="339.1" y="237.2">128</text>
<text x="343.9" y="237.2">Ω</text>
<text x="346.5" y="237.2">(R8</text>
<text x="351" y="237.2">fitted)</text>
</g>
<g font-size="1.3" fill="#939391">
<text x="269.2" y="159.6">R7</text>
<text x="269.2" y="162.2">120</text>
</g>
</svg>
